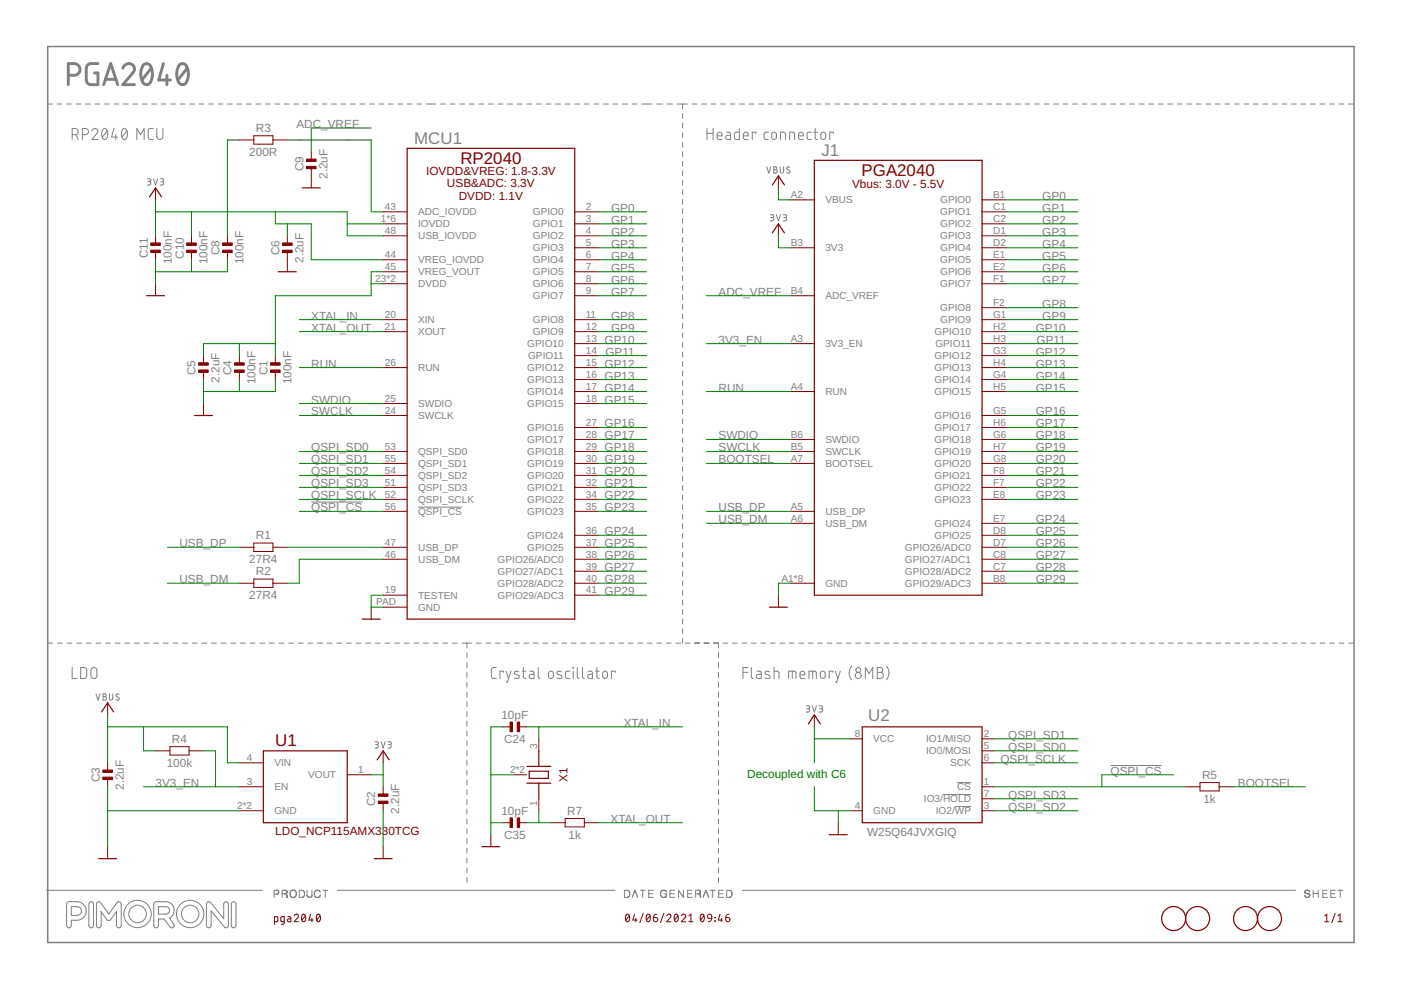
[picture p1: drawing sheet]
<svg xmlns="http://www.w3.org/2000/svg" width="297mm" height="210mm" viewBox="0 0 297 210" stroke-linecap="round" stroke-linejoin="round" font-family="sans-serif">
<g fill="none" stroke="#808080" stroke-width=".21">
<path d="M10.1 22.1h1M12.1 22.1h1M14.1 22.1h1M15.3 28.6h.6a.66 .66 0 0 0 .7-.7 .66 .66 0 0 0-.7-.7h-.6v2.4M16.1 28.6l.5 1M16.1 22.1h1M17.5 28.6a1.16 1.16 0 0 0 1.1-.3v-.8a1.16 1.16 0 0 0-1.1-.3v2.4M18.1 22.1h1.1M19.5 27.8a.64 .64 0 0 1 .9-.5 .64 .64 0 0 1 .2 1l-1.1 1.3h1.3M20.2 22.1h1M21.8 27.4a.55 .55 0 0 1 .6-.1 .55 .55 0 0 1 .4 .5 1.36 1.36 0 0 1-.6 1.8 1.43 1.43 0 0 1-.4-2.2zM22.2 22.1h1"/>
<path d="M22.7 27.8l-1 1.3M24.2 22.1h1M24.2 27.2l-.6 1.9h1.3M24.6 28.6v1M26 27.4a.55 .55 0 0 1 .6-.1 .55 .55 0 0 1 .3 .5 1.36 1.36 0 0 1-.5 1.8 1.47 1.47 0 0 1-.4-2.2zM26.2 22.1h1M26.9 27.8l-1 1.3M28.2 22.1h1M29 29.6v-2.4l.8 1.4 .8-1.4v2.4M30.2 22.1h1M31.2 37.9h.6l.2 .2-.2 .4h-.4M31.6 38.5a.37 .37 0 0 1 .4 .4 .37 .37 0 0 1-.4 .3h-.4"/>
<path d="M32.2 22.1h1M32.5 27.2h-.5a.51 .51 0 0 0-.6 .6l.1 1.4 .3 .3 .7 .1M32.5 37.9l.5 1.3 .4-1.3M33.3 27.2v1.7a.65 .65 0 0 0 .6 .7 .65 .65 0 0 0 .6-.7v-1.7M34 37.9h.5l.2 .2-.1 .3-.5 .1M34.2 22.1h1M34.4 38.5a.37 .37 0 0 1 .3 .4 .37 .37 0 0 1-.3 .3h-.4M36.2 22.1h1M38.2 22.1h1M40.2 22.1h1M42.2 22.1h1M44.2 22.1h1"/>
<path d="M46.2 22.1h1M48.2 22.1h1.1M50.2 22.1h1.1M52.3 22.1h1M54.3 22.1h1M56.3 22.1h1M58.3 22.1h1M60.3 22.1h1M62.3 22.1h1M64.3 22.1h1M66.3 22.1h1M68.3 22.1h1"/>
<path d="M70.3 22.1h1M72.3 22.1h1M74.3 22.1h1M76.3 22.1h1M78.3 22.1h1.1M80.3 22.1h1M82.4 22.1h1M84.4 22.1h1M86.4 22.1h1M88.4 22.1h1M90.4 22.1h2M93.4 22.1h1"/>
<path d="M95.4 22.1h1.1M97.5 22.1h1M99.5 22.1h1M101.5 22.1h1.1M103.6 22.1h1M105.6 22.1h1M107.6 22.1h1.1M109.7 22.1h1M111.7 22.1h1M113.7 22.1h1.1M115.8 22.1h1M117.8 22.1h1"/>
<path d="M119.8 22.1h1.1M121.9 22.1h1M123.9 22.1h1M125.9 22.1h1M128 22.1h1M130 22.1h1M132 22.1h1M134 22.1h1.1M136.1 22.1h2.2M139.3 22.1h1.1M141.4 22.1h1.2M143.6 22.1h2.1"/>
<path d="M144.7 22.1v1M144.7 24.1v1M144.7 26.1v1M144.7 28.1v1M144.7 30.2v1M144.7 32.2v1M144.7 34.2v1M144.7 36.2v1.1M144.7 38.2v1.1M146.7 22.1h1M148.8 22.1h1M149.9 27.2v2.4"/>
<path d="M149.9 28.3h1.3M150.8 22.1h1M151.2 27.2v2.4M152 28.8h1.1a.55 .55 0 0 0-.4-.8 .55 .55 0 0 0-.7 .6l.2 .9 .9 .1M152.8 22.1h1M154 28h.6l.3 .4v1.2h-.6a.46 .46 0 0 1-.4-.5 .46 .46 0 0 1 .4-.4h.6M154.8 22.1h1M156.8 27.2v2.4l-.8-.1-.3-.3 .1-.9 .2-.3h.8M156.8 22.1h1M157.6 28.8h1a.55 .55 0 0 0-.3-.8 .55 .55 0 0 0-.7 .6l.1 .9 .9 .1M158.8 22.1h1.1M160.3 28.3v-.3h-.8v1.6"/>
<path d="M160.9 22.1h1M162.6 35.4l.4 1.3 .4-1.3M162.9 22.1h1M162.9 28h-.7l-.2 .4 .1 1.1 .8 .1M163.7 28.2l.5-.2a.88 .88 0 0 1 0 1.6l-.3-.1-.3-.3zM164.1 35.4l.6 .1v.4l-.3 .1a.37 .37 0 0 1 .4 .3 .37 .37 0 0 1-.4 .4h-.3zM164.1 36h.3M164.9 22.1h1M165.4 35.4v.9a.36 .36 0 0 0 .4 .4 .36 .36 0 0 0 .3-.4v-.9M165.5 29.6v-1.6h.8l.2 .3v1.3M166.9 22.1h1M167.4 29.6v-1.6h.8l.2 .3 .1 1.3"/>
<path d="M167.4 35.5l-.4-.1-.2 .3 .6 .5a.36 .36 0 0 1-.1 .5 .36 .36 0 0 1-.5-.2M168.9 22.1h1M169.3 28.8h1a.55 .55 0 0 0-.3-.8 .55 .55 0 0 0-.7 .6l.1 .9 .9 .1M170.9 22.1h1.1M172 28h-.6l-.3 .4 .1 1.1 .8 .1M172.6 28h.7M172.8 27.2v2.1l.5 .3M173 22.1h1M174.2 28.2l.4-.2a.88 .88 0 0 1 0 1.6l-.3-.1-.2-.3zM175 22.1h1M176.7 28.3v-.3h-.8v1.6M177 22.1h1"/>
<path d="M179 22.1h1M181 22.1h1.1M183 22.1h1.1M185.1 22.1h1M187.1 22.1h1M189.1 22.1h1M191.1 22.1h1M193.1 22.1h1M195.2 22.1h1M197.2 22.1h1M199.2 22.1h1M201.2 22.1h1"/>
<path d="M203.2 22.1h1M205.2 22.1h1M207.2 22.1h1.1M209.3 22.1h1M211.3 22.1h1M213.3 22.1h1M215.3 22.1h1M217.3 22.1h1.1M219.4 22.1h1M221.4 22.1h1M223.4 22.1h1M225.4 22.1h1"/>
<path d="M227.4 22.1h1.1M229.4 22.1h1.1M231.5 22.1h1M233.5 22.1h1M235.5 22.1h1M237.5 22.1h1M239.5 22.1h1M241.6 22.1h1M243.6 22.1h1M245.6 22.1h1M247.6 22.1h1M249.6 22.1h1"/>
<path d="M251.6 22.1h1M253.6 22.1h1.1M255.7 22.1h1M257.7 22.1h1M259.7 22.1h1M261.7 22.1h1M263.7 22.1h1.1M265.7 22.1h1.1M267.8 22.1h1M269.8 22.1h1M271.8 22.1h1M273.8 22.1h1"/>
<path d="M275.8 22.1h1.1M277.9 22.1h1M279.9 22.1h1M281.9 22.1h1M283.9 22.1h1M285.9 22.1h1M144.7 40.3v1M144.7 42.3v1M144.7 44.3v1M144.7 46.3v1M144.7 48.4v1M144.7 50.4v1"/>
<path d="M144.7 52.4v1M144.7 54.4v1.1M144.7 56.5v1M144.7 58.5v1M163.3 45.5l.6 .1 .1 .2v.2l-.6 .1M163.7 46.1a.36 .36 0 0 1 .3 .4 .36 .36 0 0 1-.3 .3h-.4M164.6 45.5l.4 1.3 .5-1.3M166 45.5l.6 .1 .2 .2-.1 .2-.5 .1M166.4 46.1a.36 .36 0 0 1 .4 .4 .36 .36 0 0 1-.4 .3h-.4M144.7 60.5v1M144.7 62.5v1M144.7 64.5v1.1"/>
<path d="M144.7 66.6v1M144.7 68.6v1M144.7 70.6v1M144.7 72.6v1M144.7 74.7v1M144.7 76.7v1M144.7 78.7v1M144.7 80.7v1M144.7 82.7v1.1M144.7 84.8v1M144.7 86.8v1M144.7 88.8v1"/>
<path d="M144.7 90.8v1M144.7 92.9v1M144.7 94.9v1M144.7 96.9v1M144.7 98.9v1M66 106.4h10.8M88.6 107.5h9.3M144.7 100.9v1.1M144.7 103v1M144.7 105v1M144.7 107v1M144.7 109v1"/>
<path d="M144.7 111.1v1M144.7 113.1v1M144.7 115.1v1M144.7 117.1v1.1M144.7 119.1v1.1M10.1 136.4h1.1M12.2 136.4h1M14.2 136.4h1M16.3 136.4h1M18.3 136.4h1M20.3 136.4h1.1M22.4 136.4h1"/>
<path d="M24.4 136.4h1.1M26.5 136.4h1M28.5 136.4h1M30.5 136.4h1.1M32.6 136.4h1M34.6 136.4h1.1M36.7 136.4h1M38.7 136.4h1.1M40.8 136.4h1M42.8 136.4h1.1M44.9 136.4h1M46.9 136.4h1"/>
<path d="M48.9 136.4h1.1M51 136.4h1M53 136.4h1.1M55.1 136.4h1M57.1 136.4h1M59.1 136.4h1.1M61.2 136.4h1M63.2 136.4h1.1M65.3 136.4h1M67.3 136.4h1.1M69.4 136.4h1M71.4 136.4h1.1"/>
<path d="M73.4 136.4h1.1M75.5 136.4h1M77.5 136.4h1.1M79.6 136.4h1M81.6 136.4h1.1M83.7 136.4h1M85.7 136.4h1M87.8 136.4h1M89.8 136.4h1M91.8 136.4h1.1M93.9 136.4h1M95.9 136.4h1.1"/>
<path d="M98 136.4h2M99 136.4v1M99 138.4v1.1M101 136.4h1M103 136.4h1M105.1 136.4h.9M107.1 136.4h1M109.1 136.4h1M111.1 136.4h1M113.1 136.4h1M115.1 136.4h1M117.1 136.4h1"/>
<path d="M119.1 136.4h1M121.1 136.4h1.1M123.1 136.4h1.1M125.2 136.4h1M127.2 136.4h1M129.2 136.4h1M131.2 136.4h1M133.2 136.4h1M135.2 136.4h1M137.2 136.4h1.1M139.3 136.4h1M141.3 136.4h1"/>
<path d="M143.3 136.4h1M144.7 121.2v1M144.7 123.2v1M144.7 125.2v1M144.7 127.2v1M144.7 129.3v1M144.7 131.3v1M144.7 133.3v1M144.7 135.3v1.1M145.3 136.4h1M147.3 136.4h1M149.3 136.4h1"/>
<path d="M151.3 136.4h1v1M152.3 138.4v1.1M153.3 136.4h1M155.3 136.4h1M157.3 136.4h1M159.3 136.4h1M161.3 136.4h1M163.3 136.4h1M165.4 136.4h.9M167.4 136.4h1M169.4 136.4h1M171.4 136.4h1"/>
<path d="M173.4 136.4h1M175.4 136.4h1M177.4 136.4h1M179.4 136.4h1M181.4 136.4h1M183.4 136.4h1M185.4 136.4h1.1M187.5 136.4h1M189.5 136.4h1M191.5 136.4h1M193.5 136.4h1M195.5 136.4h1"/>
<path d="M197.5 136.4h1M199.5 136.4h1M201.5 136.4h1M203.5 136.4h1M205.5 136.4h1M207.6 136.4h1M209.5 136.4h1.1M211.6 136.4h1M213.6 136.4h1M215.6 136.4h1M217.6 136.4h1M219.6 136.4h1"/>
<path d="M221.6 136.4h1M223.6 136.4h1M225.6 136.4h1.1M227.6 136.4h1.1M229.7 136.4h1M231.7 136.4h1M233.7 136.4h1M235.7 136.4h1M237.7 136.4h1M239.7 136.4h1M241.7 136.4h1M243.7 136.4h1"/>
<path d="M245.7 136.4h1M247.8 136.4h1M249.7 136.4h1.1M251.8 136.4h1M253.8 136.4h1M255.8 136.4h1M257.8 136.4h1M259.8 136.4h1M261.8 136.4h1M263.8 136.4h1M265.8 136.4h1M267.8 136.4h1.1"/>
<path d="M269.9 136.4h1M271.9 136.4h1M273.9 136.4h1M275.9 136.4h1M277.9 136.4h1M279.9 136.4h1M281.9 136.4h1M283.9 136.4h1M285.9 136.4h1M15.3 141.5v2.4h1M17.1 141.5a1.16 1.16 0 0 1 1.2 .3v1.8a1.16 1.16 0 0 1-1.2 .3zM19.4 141.8a.64 .64 0 0 1 .7-.2 .64 .64 0 0 1 .5 .6v1a.65 .65 0 0 1-.7 .7 .65 .65 0 0 1-.6-.7z"/>
<path d="M20.3 147.1l.5 1.3 .4-1.3M21.8 147.1l.7 .1v.4l-.3 .1a.37 .37 0 0 1 .4 .4 .37 .37 0 0 1-.4 .3h-.4zM21.8 147.7h.4M23.2 147.1v1a.36 .36 0 0 0 .4 .3 .36 .36 0 0 0 .3-.3v-1M25.2 147.2l-.4-.1-.2 .3 .7 .6v.3l-.3 .1-.4-.1M79.5 157.3h.4l.3 .2-.1 .3-.5 .1M79.9 157.9a.37 .37 0 0 1 .3 .3 .37 .37 0 0 1-.3 .4h-.4M80.8 157.3l.4 1.3 .5-1.3M82.2 157.3h.5l.3 .2-.2 .3-.4 .1M82.6 157.9a.37 .37 0 0 1 .4 .3 .37 .37 0 0 1-.4 .4h-.4M99 140.5v1.1M99 142.6v1"/>
<path d="M99 144.6v1.1M99 146.7v1.1M99 148.8v1M99 150.9v1M99 152.9v1.1M99 155v1.1M99 157.1v1M99 159.1v1.1M105.2 141.5h-.5a.51 .51 0 0 0-.5 .5v1.5l.3 .3 .7 .1M106.8 142.6v-.3h-.8v1.6M107.3 142.3l.5 1.6M108.4 142.3l-.8 2.3h-.3"/>
<path d="M110 142.4l-.8-.1-.1 .4 .9 .6v.4l-.2 .2-.7-.2M110.7 142.3h.8M111 141.5v2l.1 .2 .4 .2M112.3 142.3h.7l.2 .4v1.2h-.6a.46 .46 0 0 1-.4-.5 .46 .46 0 0 1 .4-.4h.6M114.1 141.5v2.1l.4 .3M116.4 142.5l.5-.2a.88 .88 0 0 1 0 1.5h-.4l-.2-.3zM119 142.4l-.7-.1-.2 .4 1 .6v.4l-.3 .2-.7-.2M120.8 142.3h-.7l-.2 .4 .1 1 .8 .2M121.5 141.5l.1 .1zM121.5 142.3v1.6M122.4 141.5v2l.4 .4M123.5 141.5v2.1l.4 .3"/>
<path d="M124.7 142.3h.7l.2 .2v1.4h-.6a.46 .46 0 0 1-.4-.5 .46 .46 0 0 1 .4-.4h.6M126.3 142.3h.8M126.6 141.5v2.1l.5 .3M127.9 142.5l.5-.2a.88 .88 0 0 1 0 1.5h-.4l-.2-.3zM130.4 142.6v-.3h-.8v1.6M152.3 140.5v1.1M152.3 142.6v1M152.3 144.6v1.1M152.3 146.7v1.1M152.3 148.8v1M152.3 150.9v1M152.3 152.9v1.1"/>
<path d="M152.3 155v1.1M152.3 157.1v1M152.3 159.1v1.1M157.5 142.6h1.1M158.6 141.5h-1.1v2.4M159.3 141.5v2.1l.4 .3M160.5 142.3h.7l.2 .2v1.4h-.6a.46 .46 0 0 1-.4-.5 .46 .46 0 0 1 .4-.4h.6M163.2 142.4l-.6-.1-.4 .3 .1 .3 .9 .4v.4a.82 .82 0 0 1-1 0M164.1 142.3h.8l.2 .2 .1 1.4M164.1 141.5v2.4M167.2 143.9v-1.6l1.4 .1 .2 1.5M168 142.3v1.6"/>
<path d="M169.6 143.1h1a.55 .55 0 0 0-.3-.8 .55 .55 0 0 0-.7 .5l.1 .9 .9 .2M170.9 149.6h.5l.2 .3-.1 .3h-.4M171.3 150.2a.37 .37 0 0 1 .4 .4 .37 .37 0 0 1-.4 .4h-.4M171.5 143.9v-1.6l1.5 .1 .1 1.5M172.2 149.6l.5 1.4 .4-1.4M172.3 142.3v1.6M173.7 149.6h.4l.3 .3-.2 .3h-.4M174 150.2a.37 .37 0 0 1 .4 .4 .37 .37 0 0 1-.4 .4h-.3M174.1 142.5l.4-.2a.88 .88 0 0 1 0 1.5h-.3l-.2-.3zM176.6 142.6v-.3h-.8v1.6M177.1 142.3l.6 1.6M178.2 142.3l-.8 2.3h-.3"/>
<path d="M180.6 141.3a2.26 2.26 0 0 0 0 2.8M183.5 143.9v-2.4l.8 1.3 .7-1.3v2.4M186 141.5h.6a.52 .52 0 0 1 .6 .5 .52 .52 0 0 1-.6 .6 .66 .66 0 0 1 .7 .6 .66 .66 0 0 1-.7 .7h-.6zM186 142.6h.6M188 141.3a2.19 2.19 0 0 1 0 2.8M99 161.2v1.1M99 163.3v1.1M99 165.4v1M99 167.4v1.1M99 169.5v1.1M99 171.6v1M99 173.6v1.1"/>
<path d="M99 175.7v1.1M99 177.8v1.1M99 179.9v1M152.3 161.2v1.1M152.3 163.3v1.1M152.3 165.4v1M152.3 167.4v1.1M152.3 169.5v1.1M152.3 171.6v1M152.3 173.6v1.1M152.3 175.7v1.1M152.3 177.8v1.1"/>
<path d="M152.3 179.9v1M199.9 168.5h6M202.4 171h3.5M202.9 165.9h3M235.5 162.3h10.8M9.8 188.8h45.9M14.2 191.4l.4-.2a3.9 3.9 0 0 1 2.8 .3 1.96 1.96 0 0 1 .8 2.2 1.96 1.96 0 0 1-1.9 1.4h-1.2v1.1a.5 .5 0 0 1-.5 .5 .5 .5 0 0 1-.5-.5zM15.1 192.2h1.3a.92 .92 0 0 1 .9 1 .92 .92 0 0 1-.9 .9h-1.3zM18.9 191.4a.5 .5 0 0 1 .6-.2 .5 .5 0 0 1 .3 .5v4.5a.5 .5 0 0 1-.5 .5 .5 .5 0 0 1-.5-.5zM20.6 191.4l.4-.2 .3 .1 1.8 2.5 1.7-2.4a.49 .49 0 0 1 .6-.2 .49 .49 0 0 1 .3 .5v4.5a.5 .5 0 0 1-.5 .5 .5 .5 0 0 1-.5-.5v-2.9l-1.3 1.7-.3 .2-.4-.1-1.3-1.8v2.9a.5 .5 0 0 1-.5 .5 .5 .5 0 0 1-.5-.5zM32.7 191.4l.4-.2h2.1a1.85 1.85 0 0 1 1.7 1.4 1.85 1.85 0 0 1-1 2.1l.9 1.2a.5 .5 0 0 1 0 .7 .5 .5 0 0 1-.7 0l-1.3-1.7h-1.2v1.3a.5 .5 0 0 1-.5 .5 .5 .5 0 0 1-.5-.5zM33.6 192.2h1.6a.79 .79 0 0 1 .7 .8 .79 .79 0 0 1-.7 .8h-1.6z"/>
<path d="M44 191.3l.3-.1 .3 .1 2.8 3.5v-3.1a.5 .5 0 0 1 .6-.5 .5 .5 0 0 1 .4 .5v4.5l-.1 .4-.3 .1-.4-.1-2.8-3.5v3.1a.5 .5 0 0 1-.5 .5 .5 .5 0 0 1-.5-.5v-4.5zM49.1 191.4a.5 .5 0 0 1 .6-.2 .5 .5 0 0 1 .3 .5v4.5a.5 .5 0 0 1-.5 .5 .5 .5 0 0 1-.5-.5zM58.9 188.8l.2 .2M58.9 188.8h-.8v1.5M59 189.5l-.9 .1M59 189.4h.1M59 189.4v.1M59 188.9l.1 .1M59.1 189.3l-.1 .1M59.1 189v.1M59.1 189v.3M60.5 189.5h-.1"/>
<path d="M60.6 189.5h.1M60.6 188.8h.1M60.6 189.5l.2 .2M60.7 188.8h-.9v1.5M60.7 188.8l.1 .1M60.7 188.8h.1M60.7 189.6l.2 .6M60.8 188.9v.4l-.1 .1M60.8 189.8h.1M60.8 189.3l-.2 .2h-.8M60.8 188.9v.1M60.8 190.2h.1"/>
<path d="M60.9 190.2v.1M61.7 188.9a.67 .67 0 0 1 .7-.1 .67 .67 0 0 1 .4 .6 .72 .72 0 0 1-.9 .8 .72 .72 0 0 1-.2-1.2zM61.9 190.2h.1M63.5 188.8h.6l.4 .2 .1 .7-.4 .5-.7 .1zM65.1 189.8v.1M65.1 188.8l.1 1.3M65.2 190.1h.1M66.1 188.8v1.3l-.4 .2-.5-.2M66.1 189.9h.1M67.5 188.8a.67 .67 0 0 0-.8 .2 .67 .67 0 0 0 0 .7 .64 .64 0 0 0 .6 .6 .64 .64 0 0 0 .6-.5M67.5 188.8h.1M67.5 188.8l.4 .3"/>
<path d="M67.7 188.9h.1M67.8 190.1h.1M67.9 189.9h.1M68.4 188.8h1.1M69 188.8v1.5M71.5 188.8h58.9M99 181.9v1.1M99 184v1.1M99 186.1v1M132.4 188.8h.6l.4 .2a1.01 1.01 0 0 1-.2 1.2l-.8 .1zM133.5 189.4h.1M134 190.3l.6-1.5 .6 1.5"/>
<path d="M135.7 188.8h1.1M136.3 188.8v1.5M137.5 189.5h.9M138.5 188.8h-1v1.5h1M140.3 188.8a.74 .74 0 0 0-.2 1.1 .74 .74 0 0 0 1.1 .1l.1-.3M140.4 188.8h-.1M140.8 189.5h.5v.8M140.8 188.7l.1 .1M141 188.8h-.6M141 188.8h.1M141 188.8l.2 .1M141 190.2h.1"/>
<path d="M141.2 188.9h.1M141.2 188.9l.1 .2M142 189.5h.9M143 188.8h-1v1.5h1M144.9 188.8v1.5l-1.1-1.5v1.5M145.8 189.5h.9M146.7 188.8h-.9v1.5h.9M148.1 189.5h.1M148.2 189.5h.1M148.3 189.5h-.8M148.3 188.8l.2 .2v.3M148.3 189.5l.2 .7"/>
<path d="M148.4 189.7h.1M148.4 188.9h.1M148.4 189.3l-.1 .2M148.5 189.9h.1M148.5 189.3l-.3 .2M148.5 189l-.3-.2h-.7v1.5M148.5 190.2h.1M149.1 190.3l.6-1.5 .6 1.5M150.6 188.8h1M151.1 188.8v1.5M152.3 181.9v1.1M152.3 184v1.1"/>
<path d="M152.3 186.1v1M152.4 189.5h.8M153.3 188.8h-.9v1.5h.9M154.1 188.8h.6l.4 .3 .1 .7-.4 .4-.7 .1zM157.4 188.8h117.3M276.6 189.8l.2 .4M276.7 189.3l1 .4M276.7 189.3h.1M276.8 189.4h.1M276.9 188.8h-.1M276.9 188.8h.1M276.9 189.4h.1"/>
<path d="M277 188.8h.1M277 188.8l-.3 .2v.3M277 188.8a.46 .46 0 0 1 .6 .3M277 189.4l.1 .1M277.2 189.5h.1M277.4 189.5l.1 .1M277.5 189.6h.1M277.6 189.7l.1 .3M277.6 190l-.3 .3-.5-.2M277.7 190h-.1M278.4 188.8v1.5M278.4 189.4h1.1"/>
<path d="M279.5 188.8v1.5M280.5 189.5h.8M281.4 188.8h-.9v1.5h.9M282.2 189.5h.8M283.1 188.8h-.9v1.5h.9M283.6 188.8h1.1M284.2 188.8v1.5"/>
<circle cx="182" cy="143.2" r=".65"/>
<circle cx="182" cy="142" r=".52"/>
<circle cx="29.2" cy="193.8" r="2.9"/>
<circle cx="29.2" cy="193.8" r="1.86"/>
<circle cx="40.3" cy="193.8" r="2.9"/>
<circle cx="40.3" cy="193.8" r="1.86"/>
</g>
<path d="M10.1 9.9h277v189.9h-277z" fill="none" stroke="#808080" stroke-width=".32"/>
<g fill="none" stroke="#800000" stroke-width=".21">
<path d="M33 39.8v2.6M50.8 29.7h3M53.8 28.8h4.1v1.8h-4.1zM57.9 29.7h3M66 32.2v1.7M66 35.6v4.2M165 37.3v2.5M33 50v1.6M33 53.4v1.7M40.6 50v1.6M40.6 53.4v1.7M48.2 50v1.6"/>
<path d="M48.2 53.4v1.7M60.9 50v1.6M60.9 53.4v4.2M81.2 47.5h5.1M81.2 55.1h5.1M81.2 57.6h5.1M81.2 44.9h5.1M81.2 50h5.1M121.9 47.5h5M121.9 55.1h5M121.9 57.6h5M121.9 44.9h5"/>
<path d="M121.9 50h5M121.9 52.5h5M165 47.5v2.5M167.6 52.5h5.1M167.6 42.4h5.1M208.2 47.5h5.1M208.2 55.1h5.1M208.2 57.6h5.1M208.2 44.9h5.1M208.2 50h5.1M208.2 52.5h5.1M208.2 42.4h5.1"/>
<path d="M33 60.2v2.5M43.1 75.4v1.6M43.1 78.8v1.7M50.8 75.4v1.6M50.8 78.8v1.7M58.4 75.4v1.6M58.4 78.8v1.7M81.2 60.2h5.1M81.2 77.9h5.1M81.2 67.8h5.1M81.2 70.3h5.1M121.9 60.2h5"/>
<path d="M121.9 77.9h5M121.9 67.8h5M121.9 70.3h5M121.9 62.7h5M121.9 72.9h5M121.9 75.4h5M167.6 62.7h5.1M167.6 72.9h5.1M208.2 60.2h5.1M208.2 77.9h5.1M208.2 67.8h5.1M208.2 70.3h5.1"/>
<path d="M208.2 72.9h5.1M208.2 75.4h5.1M208.2 65.2h5.1M43.1 85.6v2.5M81.2 95.7h5.1M81.2 98.3h5.1M81.2 88.1h5.1M81.2 85.6h5.1M121.9 95.7h5M121.9 98.3h5M121.9 85.6h5M121.9 80.5h5"/>
<path d="M121.9 83h5M121.9 90.6h5M121.9 93.2h5M167.6 95.7h5.1M167.6 98.3h5.1M167.6 83h5.1M167.6 93.2h5.1M208.2 95.7h5.1M208.2 98.3h5.1M208.2 88.1h5.1M208.2 80.5h5.1M208.2 83h5.1"/>
<path d="M208.2 90.6h5.1M208.2 93.2h5.1M50.8 116h3M53.8 115.1h4.1v1.8h-4.1zM57.9 116h3M81.2 100.8h5.1M81.2 103.3h5.1M81.2 105.9h5.1M81.2 108.4h5.1M81.2 116h5.1M81.2 118.6h5.1M121.9 100.8h5"/>
<path d="M121.9 103.3h5M121.9 105.9h5M121.9 108.4h5M121.9 116h5M121.9 118.6h5M121.9 113.5h5M167.6 108.4h5.1M167.6 111h5.1M208.2 100.8h5.1M208.2 103.3h5.1M208.2 105.9h5.1M208.2 116h5.1"/>
<path d="M208.2 118.6h5.1M208.2 113.5h5.1M208.2 111h5.1M50.8 123.7h3M53.8 122.8h4.1v1.7h-4.1zM57.9 123.7h3M78.7 128.7v2.6M81.2 128.7h5.1M81.2 126.2h5.1M121.9 126.2h5M121.9 121.1h5M121.9 123.7h5"/>
<path d="M165 126.2v2.5M167.6 123.7h5.1M208.2 121.1h5.1M208.2 123.7h5.1M22.8 149v2.6M33 159.2h3M36 158.3h4.1v1.8h-4.1zM40.1 159.2h3M81.2 159.2v2.5M106.6 154.1h1.7M110 154.1h1.7M114.2 156.7v2.5"/>
<path d="M172.7 151.6v2.5M180.3 156.7h2.5M208.2 156.7h2.6M208.2 159.2h2.6M22.8 161.7v1.7M22.8 165.2v1.6M22.8 179.5v2.6M50.8 171.9h5M50.8 161.7h5M50.8 166.8h5M73.6 164.3h5.1M81.2 166.8v1.7"/>
<path d="M81.2 170.2v1.7M81.2 179.5v2.6M104.1 177v2.5M106.6 174.4h1.7M109.2 164.3h2.5M110 174.4h1.7M114.2 169.4v2.5M116.8 174.4h3M119.8 173.5h4.1v1.8h-4.1zM123.9 174.4h3M177.7 174.4v2.6M180.3 171.9h2.5"/>
<path d="M208.2 171.9h2.6M208.2 161.7h2.6M208.2 169.4h2.6M208.2 166.8h2.6M251.4 166.8h3M254.4 165.9h4.1v1.8h-4.1zM258.5 166.8h3M58.2 195.4h.6l.1-.8-.1-.2h-.6v1.6M60.3 195.4h-.7l-.1-.8 .2-.2h.6v1.3l-.2 .2-.5 .1M61 194.4h.5l.2 .2v.8h-.6l-.2-.2 .1-.3 .7-.1M62.4 194.2a.44 .44 0 0 1 .6-.4 .44 .44 0 0 1 .1 .7l-.7 .9h.9M64.1 193.9l.3-.1a.95 .95 0 0 1 0 1.6 1 1 0 0 1-.3-1.5z"/>
<path d="M64.7 194.2l-.7 .9M65.8 193.8l-.3 1.3h.9M66.1 194.7v.7M67.3 193.9l.2-.1a.93 .93 0 0 1 0 1.6 1.02 1.02 0 0 1-.2-1.5zM67.9 194.2l-.8 .9M132.8 193.9l.3-.1a.95 .95 0 0 1 0 1.6 .98 .98 0 0 1-.3-1.5zM133.4 194.2l-.7 .9M134.5 193.8l-.3 1.3h.9M134.8 194.7v.7M136.4 193.6l-.7 2M137.2 193.9l.2-.1a.95 .95 0 0 1 0 1.6 1 1 0 0 1-.2-1.5zM137.8 194.2l-.7 .9"/>
<path d="M138.5 194.5h.6a.45 .45 0 0 1 .3 .5 .45 .45 0 0 1-.4 .4 .45 .45 0 0 1-.5-.4zM139.3 193.8l-.5 .2-.3 .5M140.8 193.6l-.8 2M141.4 194.2a.45 .45 0 0 1 .6-.4 .45 .45 0 0 1 .1 .7l-.7 .9h.9M143.1 193.9l.3-.1a.93 .93 0 0 1 0 1.6 1.02 1.02 0 0 1-.3-1.5zM143.7 194.2l-.7 .9M144.5 194.2a.44 .44 0 0 1 .6-.4 .44 .44 0 0 1 .1 .7l-.7 .9h.9M146 195.4h.9M146 194.2l.5-.4v1.6M148.7 193.9l.2-.1a.93 .93 0 0 1 0 1.6 1.02 1.02 0 0 1-.2-1.5zM149.2 194.2l-.7 .9M150.1 194l.4-.2 .3 .2 .1 .7-.8-.1-.1-.3z"/>
<path d="M150.9 194.7l-.3 .6-.4 .1M151.6 194.5v.1zM151.6 195.2v.1zM152.7 193.8l-.4 1.3h.9M152.9 194.7v.7M153.9 194.5h.5a.45 .45 0 0 1 .4 .5 .45 .45 0 0 1-.5 .4 .45 .45 0 0 1-.4-.4zM154.6 193.8l-.4 .2-.3 .5M280.9 195.4h.9M280.9 194.2l.4-.4v1.6M283.1 193.6l-.7 2M283.7 195.4h.9M283.7 194.2l.4-.4v1.6"/>
</g>
<g fill="none" stroke="#800000" stroke-width=".25">
<path d="M64.1 39.8h3.8M86.3 31.5h35.6v99.8h-35.6zM163.8 39.2l1.2-1.9 1.3 1.9M172.7 34h35.5v92.2h-35.5zM31.7 41.7l1.3-1.9 1.2 1.9M59 57.6h3.8M163.8 49.4l1.2-1.9 1.3 1.9M31.1 62.7h3.8M41.2 88.1h3.8M76.8 131.3h3.8M163.1 128.7h3.8M21.5 150.9l1.3-1.9 1.3 1.9"/>
<path d="M55.8 159.2h17.8v15.2h-17.8zM114.2 159.2v3.3M171.4 153.5l1.3-1.9 1.2 1.9M182.8 154.1h25.4v20.3h-25.4zM80 161.1l1.2-1.9 1.3 1.9M102.2 179.5h3.8M111.7 162.5h5.1M111.7 166.1h5.1M112.2 163.5h4.1v1.5h-4.1zM114.2 166.1v3.3M175.8 177h3.8M20.9 182.1h3.8"/>
<path d="M79.3 182.1h3.8"/>
<circle cx="248.8" cy="194.8" r="2.54"/>
<circle cx="253.9" cy="194.8" r="2.54"/>
<circle cx="264.1" cy="194.8" r="2.54"/>
<circle cx="269.2" cy="194.8" r="2.54"/>
</g>
<g fill="#800000" stroke="#800000" stroke-width=".21">
<path d="M80.2 168.3h2.1v.5h-2.1z"/>
<path d="M80.2 169.9h2.1v.5h-2.1z"/>
<path d="M21.8 163.3h2v.5h-2z"/>
<path d="M21.8 164.8h2v.5h-2z"/>
<path d="M108.1 153.1h.5v2h-.5z"/>
<path d="M109.7 153.1h.5v2h-.5z"/>
<path d="M108.1 173.4h.5v2.1h-.5z"/>
<path d="M109.7 173.4h.5v2.1h-.5z"/>
<path d="M57.4 76.9h2v.5h-2z"/>
<path d="M57.4 78.4h2v.6h-2z"/>
<path d="M49.7 76.9h2.1v.5h-2.1z"/>
<path d="M49.7 78.4h2.1v.6h-2.1z"/>
<path d="M42.1 76.9h2.1v.5h-2.1z"/>
<path d="M42.1 78.4h2.1v.6h-2.1z"/>
<path d="M59.9 51.5h2v.5h-2z"/>
<path d="M59.9 53h2v.6h-2z"/>
<path d="M47.2 51.5h2v.5h-2z"/>
<path d="M47.2 53h2v.6h-2z"/>
<path d="M39.6 51.5h2v.5h-2z"/>
<path d="M39.6 53h2v.6h-2z"/>
<path d="M32 51.5h2v.5h-2z"/>
<path d="M32 53h2v.6h-2z"/>
<path d="M65 33.7h2v.5h-2z"/>
<path d="M65 35.3h2v.5h-2z"/>
</g>
<g fill="none" stroke="#008000" stroke-width=".21">
<path d="M50.8 29.7h-2.6v20.3M60.9 29.7h17.8v15.2h2.5M78.7 27.1h-12.7v5.1M165 39.8v2.6h2.6M33 42.4v7.6M33 55.1v5.1M33 44.9h40.6v5.1h7.6M40.6 44.9v5.1M40.6 55.1v2.5M48.2 55.1v2.5h-15.2M58.4 44.9v2.6h7.6v7.6h15.2M60.9 47.5v2.5"/>
<path d="M73.6 47.5h7.6M81.2 57.6h-2.5v5.1h-20.3v12.7M126.9 57.6h10.2M126.9 50h10.2M126.9 47.5h10.2M126.9 55.1h10.2M126.9 44.9h10.2M126.9 52.5h10.2M165 50v2.5h2.6M213.3 57.6h15.2M213.3 42.4h15.2M213.3 50h15.2"/>
<path d="M213.3 47.5h15.2M213.3 55.1h15.2M213.3 44.9h15.2M213.3 52.5h15.2M50.8 72.9v2.5M58.4 72.9h-15.3v2.5M63.5 67.8h17.7M63.5 70.3h17.7M63.5 77.9h17.7M78.7 60.2h2.5M126.9 67.8h10.2M126.9 70.3h10.2"/>
<path d="M126.9 62.7h10.2M126.9 72.9h10.2M126.9 60.2h10.2M126.9 75.4h10.2M126.9 77.9h10.2M149.8 62.7h17.8M149.8 72.9h17.8M213.3 67.8h15.2M213.3 70.3h15.2M213.3 72.9h15.2M213.3 60.2h15.2M213.3 65.2h15.2"/>
<path d="M213.3 75.4h15.2M213.3 77.9h15.2M43.1 80.5v5.1M50.8 80.5v2.5M58.4 80.5v2.5h-15.3M63.5 98.3h17.7M63.5 95.7h17.7M63.5 85.6h17.7M63.5 88.1h17.7M126.9 83h10.2M126.9 98.3h10.2M126.9 95.7h10.2"/>
<path d="M126.9 85.6h10.2M126.9 93.2h10.2M126.9 80.5h10.2M126.9 90.6h10.2M149.8 83h17.8M149.8 98.3h17.8M149.8 95.7h17.8M149.8 93.2h17.8M213.3 83h15.2M213.3 98.3h15.2M213.3 95.7h15.2M213.3 93.2h15.2"/>
<path d="M213.3 88.1h15.2M213.3 80.5h15.2M213.3 90.6h15.2M35.5 116h15.3M60.9 116h20.3M63.5 108.4h17.7M63.5 100.8h17.7M63.5 103.3h17.7M63.5 105.9h17.7M81.2 118.6h-17.7v5.1h-2.6M126.9 116h10.2M126.9 108.4h10.2"/>
<path d="M126.9 100.8h10.2M126.9 103.3h10.2M126.9 105.9h10.2M126.9 118.6h10.2M126.9 113.5h10.2M149.8 108.4h17.8M149.8 111h17.8M213.3 116h15.2M213.3 111h15.2M213.3 100.8h15.2M213.3 103.3h15.2M213.3 105.9h15.2"/>
<path d="M213.3 118.6h15.2M213.3 113.5h15.2M35.5 123.7h15.3M81.2 126.2h-2.5v2.5h2.5M126.9 126.2h10.2M126.9 123.7h10.2M126.9 121.1h10.2M167.6 123.7h-2.6v2.5M213.3 123.7h15.2M213.3 121.1h15.2M22.8 154.1h25.4v7.6h2.6M22.8 151.6v10.1"/>
<path d="M30.4 154.1v5.1h2.6M43.1 159.2h2.6v7.6M106.6 154.1h-2.5v22.9M111.7 154.1h33M114.2 154.1v2.6M172.7 154.1v7.6M172.7 156.7h7.6M210.8 159.2h17.7M210.8 156.7h17.7M22.8 171.9h28M22.8 166.8v12.7M30.4 166.8h20.4"/>
<path d="M78.7 164.3h2.5M81.2 161.7v5.1M81.2 171.9v7.6M104.1 174.4h2.5M104.1 164.3h5.1M111.7 174.4h5.1M114.2 171.9v2.5M126.9 174.4h17.8M172.7 166.8v5.1h7.6M177.7 171.9v2.5M210.8 171.9h17.7M210.8 161.7h17.7"/>
<path d="M210.8 169.4h17.7M210.8 166.8h40.6M248.8 164.3h-15.2v2.5M261.5 166.8h15.3"/>
</g>
<path d="M14.5 16a2.2 2.2 0 0 0 2.1-.4 1.23 1.23 0 0 0 .3-1.3 1.23 1.23 0 0 0-1.2-.8h-1.2v4.4M20.8 13.5h-1.8l-.6 .5-.1 3 .1 .5 .4 .3 2 .1v-2.4h-.8M22 17.9l1.5-4.4 1.5 4.4M22.4 16.8h2.2M26 14.5a1.22 1.22 0 0 1 1.7-1 1.22 1.22 0 0 1 .6 1.8l-2.3 2.6h2.5M30.5 13.7a1.01 1.01 0 0 1 1-.1 1.01 1.01 0 0 1 .6 .9 3.2 3.2 0 0 1-.6 3.3 1.03 1.03 0 0 1-1.4-.8 3.6 3.6 0 0 1 .4-3.3zM32.1 14.5l-2 2.5M34.6 13.5l-.9 3.5h2.4M35.4 16v1.9M38.1 13.7a1.01 1.01 0 0 1 1-.1 1.01 1.01 0 0 1 .6 .9 3.2 3.2 0 0 1-.6 3.3 1.03 1.03 0 0 1-1.4-.8 3.6 3.6 0 0 1 .4-3.3zM39.7 14.5l-2 2.5" fill="none" stroke="#808080" stroke-width=".61"/>
<g font-size="3.6" fill="#808080">
<text x="87.8" y="30.4">MCU1</text>
<text x="174.2" y="33">J1</text>
<text x="184.1" y="152.9">U2</text>
</g>
<g font-size="3.6" fill="#800000">
<text x="97.6" y="34.8">RP2040</text>
<text x="182.7" y="37.3">PGA2040</text>
<text x="58.4" y="158.2">U1</text>
</g>
<g font-size="2.5" fill="#808080">
<text x="54.2" y="28">R3</text>
<text x="62.8" y="27.1">AD</text>
<text x="66.3" y="27.1">C_VREF</text>
<text x="52.8" y="33.1">200R</text>
<text x="64.3" y="36.4" transform="rotate(-90 64.3 36.4)">C9</text>
<text x="69.4" y="38" transform="rotate(-90 69.4 38)">2.2uF</text>
<text x="129.6" y="44.9">GP0</text>
<text x="129.6" y="47.5">GP1</text>
<text x="221" y="47.5">GP2</text>
<text x="221" y="42.4">GP0</text>
<text x="221" y="44.9">GP1</text>
<text x="129.6" y="50">GP2</text>
<text x="129.6" y="52.5">GP3</text>
<text x="221" y="50">GP3</text>
<text x="221" y="52.5">GP4</text>
<text x="31.3" y="54.7" transform="rotate(-90 31.3 54.7)">C11</text>
<text x="36.4" y="56.1" transform="rotate(-90 36.4 56.1)">100nF</text>
<text x="38.9" y="54.8" transform="rotate(-90 38.9 54.8)">C10</text>
<text x="44" y="56.1" transform="rotate(-90 44 56.1)">100nF</text>
<text x="46.6" y="54.1" transform="rotate(-90 46.6 54.1)">C8</text>
<text x="51.6" y="56.1" transform="rotate(-90 51.6 56.1)">100nF</text>
<text x="59.3" y="54.1" transform="rotate(-90 59.3 54.1)">C6</text>
<text x="64.3" y="55.7" transform="rotate(-90 64.3 55.7)">2.2uF</text>
<text x="129.6" y="55.1">GP4</text>
<text x="129.6" y="57.6">GP5</text>
<text x="221" y="55.1">GP5</text>
<text x="221" y="57.6">GP6</text>
<text x="129.6" y="60.2">GP6</text>
<text x="129.6" y="62.7">GP7</text>
<text x="152.3" y="62.7">ADC_VREF</text>
<text x="221" y="60.2">GP7</text>
<text x="221" y="65.2">GP8</text>
<text x="66" y="67.8">XTAL_IN</text>
<text x="66" y="70.3">XTAL_OUT</text>
<text x="129.6" y="67.8">GP8</text>
<text x="129.6" y="70.3">GP9</text>
<text x="219.6" y="70.3">GP10</text>
<text x="221" y="67.8">GP9</text>
<text x="66" y="77.9">RUN</text>
<text x="128.2" y="72.9">GP10</text>
<text x="128.2" y="77.9">GP12</text>
<text x="128.4" y="75.4">GP11</text>
<text x="152.3" y="72.9">3V3_EN</text>
<text x="219.6" y="75.4">GP12</text>
<text x="219.6" y="77.9">GP13</text>
<text x="219.8" y="72.9">GP11</text>
<text x="41.5" y="79.5" transform="rotate(-90 41.5 79.5)">C5</text>
<text x="46.6" y="81.1" transform="rotate(-90 46.6 81.1)">2.2uF</text>
<text x="49.1" y="79.5" transform="rotate(-90 49.1 79.5)">C4</text>
<text x="54.2" y="81.5" transform="rotate(-90 54.2 81.5)">100nF</text>
<text x="56.7" y="79.5" transform="rotate(-90 56.7 79.5)">C1</text>
<text x="61.8" y="81.5" transform="rotate(-90 61.8 81.5)">100nF</text>
<text x="128.2" y="80.5">GP13</text>
<text x="128.2" y="83">GP14</text>
<text x="152.3" y="83">RUN</text>
<text x="219.6" y="80.5">GP14</text>
<text x="219.6" y="83">GP15</text>
<text x="66" y="85.6">SWDIO</text>
<text x="66" y="88.1">SWCLK</text>
<text x="128.2" y="85.6">GP15</text>
<text x="219.6" y="88.1">GP16</text>
<text x="66" y="95.7">QSPI_SD0</text>
<text x="128.2" y="90.6">GP16</text>
<text x="128.2" y="93.2">GP17</text>
<text x="128.2" y="95.7">GP18</text>
<text x="152.3" y="93.2">SWDIO</text>
<text x="152.3" y="95.7">SWCLK</text>
<text x="219.6" y="90.6">GP17</text>
<text x="219.6" y="93.2">GP18</text>
<text x="219.6" y="95.7">GP19</text>
<text x="66" y="98.3">QSPI_SD1</text>
<text x="66" y="100.8">QSPI_SD2</text>
<text x="128.2" y="98.3">GP19</text>
<text x="128.2" y="100.8">GP20</text>
<text x="152.3" y="98.3">BOOTSEL</text>
<text x="219.6" y="98.3">GP20</text>
<text x="219.6" y="100.8">GP21</text>
<text x="66" y="103.3">QSPI_SD3</text>
<text x="66" y="105.9">QSPI_SCLK</text>
<text x="128.2" y="103.3">GP21</text>
<text x="128.2" y="105.9">GP22</text>
<text x="219.6" y="103.3">GP22</text>
<text x="219.6" y="105.9">GP23</text>
<text x="66" y="108.4">QSPI_CS</text>
<text x="128.2" y="108.4">GP23</text>
<text x="128.2" y="113.5">GP24</text>
<text x="152.3" y="108.4">USB_DP</text>
<text x="152.3" y="110.9">USB_DM</text>
<text x="219.6" y="110.9">GP24</text>
<text x="219.6" y="113.5">GP25</text>
<text x="38.1" y="116">USB_DP</text>
<text x="52.8" y="119.5">27R4</text>
<text x="54.2" y="114.4">R1</text>
<text x="128.2" y="116">GP25</text>
<text x="128.2" y="118.6">GP26</text>
<text x="219.6" y="116">GP26</text>
<text x="219.6" y="118.6">GP27</text>
<text x="38.1" y="123.6">USB_DM</text>
<text x="54.2" y="122">R2</text>
<text x="128.2" y="121.1">GP27</text>
<text x="128.2" y="123.6">GP28</text>
<text x="219.6" y="121.1">GP28</text>
<text x="219.6" y="123.6">GP29</text>
<text x="52.8" y="127.1">27R4</text>
<text x="128.2" y="126.2">GP29</text>
<text x="106.3" y="152.5">10pF</text>
<text x="132.2" y="154.1">XTAL_IN</text>
<text x="36.5" y="157.6">R4</text>
<text x="106.9" y="157.6">C24</text>
<text x="212.1" y="161.7">QSPI_SCLK</text>
<text x="213.8" y="156.7">QSPI_SD1</text>
<text x="213.8" y="159.2">QSPI_SD0</text>
<text x="21.2" y="165.9" transform="rotate(-90 21.2 165.9)">C3</text>
<text x="26.2" y="167.5" transform="rotate(-90 26.2 167.5)">2.2uF</text>
<text x="33" y="166.8">3V3_EN</text>
<text x="35.3" y="162.6">100k</text>
<text x="235.5" y="164.3">QSPI_CS</text>
<text x="254.9" y="165.2">R5</text>
<text x="262.5" y="166.8">BOOTSEL</text>
<text x="79.6" y="170.9" transform="rotate(-90 79.6 170.9)">C2</text>
<text x="84.7" y="172.6" transform="rotate(-90 84.7 172.6)">2.2uF</text>
<text x="106.3" y="172.8">10pF</text>
<text x="120.3" y="172.8">R7</text>
<text x="213.8" y="171.9">QSPI_SD2</text>
<text x="213.8" y="169.4">QSPI_SD3</text>
<text x="255.2" y="170.2">1k</text>
<text x="106.9" y="177.9">C35</text>
<text x="120.6" y="177.9">1k</text>
<text x="129.5" y="174.4">XTAL_OUT</text>
<text x="183.8" y="177.2">W25Q64JVXGIQ</text>
</g>
<g font-size="2.5" fill="#800000">
<text x="90.3" y="37">IOVDD&amp;VREG: 1.8-3.3V</text>
<text x="94.8" y="39.7">USB&amp;ADC: 3.3V</text>
<text x="180.7" y="39.8">Vbus: 3.0V - 5.5V</text>
<text x="97.3" y="42.4">DVDD: 1.1V</text>
<text x="120.3" y="165.8" transform="rotate(-90 120.3 165.8)">X1</text>
<text x="58.4" y="177">LDO_NCP115AMX330TCG</text>
</g>
<text font-size="2.5" fill="#008000" x="158.4" y="165">Decoupled with C6</text>
<g font-size="2.1" fill="#808080">
<text x="80.8" y="47.1">1*6</text>
<text x="81.6" y="44.6">43</text>
<text x="88.6" y="45.7">ADC_IOVDD</text>
<text x="113" y="45.7">GPIO0</text>
<text x="124.2" y="44.6">2</text>
<text x="124.2" y="47.1">3</text>
<text x="167.7" y="42">A2</text>
<text x="175" y="43.1">VBUS</text>
<text x="199.3" y="43.1">GPIO0</text>
<text x="199.3" y="45.7">GPIO1</text>
<text x="210.5" y="42">B1</text>
<text x="210.5" y="44.6">C1</text>
<text x="210.5" y="47.1">C2</text>
<text x="81.6" y="49.6">48</text>
<text x="88.6" y="48.2">IOVDD</text>
<text x="88.6" y="50.8">USB_IOVDD</text>
<text x="113" y="48.2">GPIO1</text>
<text x="113" y="50.8">GPIO2</text>
<text x="113" y="53.3">GPIO3</text>
<text x="124.2" y="49.6">4</text>
<text x="124.2" y="52.2">5</text>
<text x="167.7" y="52.2">B3</text>
<text x="175" y="53.3">3V3</text>
<text x="199.3" y="48.2">GPIO2</text>
<text x="199.3" y="50.8">GPIO3</text>
<text x="199.3" y="53.3">GPIO4</text>
<text x="210.5" y="49.6">D1</text>
<text x="210.5" y="52.2">D2</text>
<text x="79.6" y="59.8">23*2</text>
<text x="81.6" y="54.7">44</text>
<text x="81.6" y="57.3">45</text>
<text x="88.6" y="55.8">VREG_IOVDD</text>
<text x="88.6" y="58.4">VREG_VOUT</text>
<text x="113" y="55.8">GPIO4</text>
<text x="113" y="58.4">GPIO5</text>
<text x="124.2" y="54.7">6</text>
<text x="124.2" y="57.3">7</text>
<text x="124.2" y="59.8">8</text>
<text x="199.3" y="55.8">GPIO5</text>
<text x="199.3" y="58.4">GPIO6</text>
<text x="210.5" y="54.7">E1</text>
<text x="210.5" y="57.3">E2</text>
<text x="210.5" y="59.8">F1</text>
<text x="88.6" y="60.9">DVDD</text>
<text x="113" y="60.9">GPIO6</text>
<text x="113" y="63.5">GPIO7</text>
<text x="124.2" y="62.3">9</text>
<text x="167.7" y="62.3">B4</text>
<text x="175" y="63.5">ADC_VREF</text>
<text x="199.3" y="60.9">GPIO7</text>
<text x="199.3" y="66">GPIO8</text>
<text x="210.5" y="64.9">F2</text>
<text x="81.6" y="67.4">20</text>
<text x="81.6" y="70">21</text>
<text x="88.6" y="68.5">XIN</text>
<text x="88.6" y="71.1">XOUT</text>
<text x="113" y="68.5">GPIO8</text>
<text x="113" y="71.1">GPIO9</text>
<text x="124.2" y="67.4">11</text>
<text x="124.2" y="70">12</text>
<text x="198.1" y="71.1">GPIO10</text>
<text x="199.3" y="68.5">GPIO9</text>
<text x="210.5" y="67.4">G1</text>
<text x="210.5" y="70">H2</text>
<text x="81.6" y="77.6">26</text>
<text x="111.8" y="73.6">GPIO10</text>
<text x="112" y="76.2">GPIO11</text>
<text x="124.2" y="72.5">13</text>
<text x="124.2" y="75">14</text>
<text x="124.2" y="77.6">15</text>
<text x="167.7" y="72.5">A3</text>
<text x="175" y="73.6">3V3_EN</text>
<text x="198.1" y="76.2">GPIO12</text>
<text x="198.3" y="73.6">GPIO11</text>
<text x="210.5" y="72.5">H3</text>
<text x="210.5" y="75">G3</text>
<text x="210.5" y="77.6">H4</text>
<text x="88.6" y="78.7">RUN</text>
<text x="111.8" y="78.7">GPIO12</text>
<text x="111.8" y="81.2">GPIO13</text>
<text x="111.8" y="83.8">GPIO14</text>
<text x="124.2" y="80.1">16</text>
<text x="124.2" y="82.7">17</text>
<text x="167.7" y="82.7">A4</text>
<text x="175" y="83.8">RUN</text>
<text x="198.1" y="78.7">GPIO13</text>
<text x="198.1" y="81.2">GPIO14</text>
<text x="198.1" y="83.8">GPIO15</text>
<text x="210.5" y="80.1">G4</text>
<text x="210.5" y="82.7">H5</text>
<text x="81.6" y="87.7">24</text>
<text x="81.6" y="85.2">25</text>
<text x="88.6" y="88.9">SWCLK</text>
<text x="88.6" y="86.3">SWDIO</text>
<text x="111.8" y="86.3">GPIO15</text>
<text x="124.2" y="85.2">18</text>
<text x="198.1" y="88.9">GPIO16</text>
<text x="210.5" y="87.7">G5</text>
<text x="81.6" y="95.4">53</text>
<text x="111.8" y="91.4">GPIO16</text>
<text x="111.8" y="93.9">GPIO17</text>
<text x="124.2" y="90.3">27</text>
<text x="124.2" y="92.8">28</text>
<text x="124.2" y="95.4">29</text>
<text x="167.7" y="95.4">B5</text>
<text x="167.7" y="92.8">B6</text>
<text x="175" y="93.9">SWDIO</text>
<text x="198.1" y="91.4">GPIO17</text>
<text x="198.1" y="93.9">GPIO18</text>
<text x="210.5" y="90.3">H6</text>
<text x="210.5" y="92.8">G6</text>
<text x="210.5" y="95.4">H7</text>
<text x="81.6" y="97.9">55</text>
<text x="81.6" y="100.4">54</text>
<text x="88.6" y="96.5">QSPI_SD0</text>
<text x="88.6" y="99">QSPI_SD1</text>
<text x="88.6" y="101.6">QSPI_SD2</text>
<text x="111.8" y="96.5">GPIO18</text>
<text x="111.8" y="99">GPIO19</text>
<text x="111.8" y="101.6">GPIO20</text>
<text x="124.2" y="97.9">30</text>
<text x="124.2" y="100.4">31</text>
<text x="167.7" y="97.9">A7</text>
<text x="175" y="96.5">SWCLK</text>
<text x="175" y="99">BOOTSEL</text>
<text x="198.1" y="96.5">GPIO19</text>
<text x="198.1" y="99">GPIO20</text>
<text x="198.1" y="101.6">GPIO21</text>
<text x="210.5" y="97.9">G8</text>
<text x="210.5" y="100.4">F8</text>
<text x="81.6" y="103">51</text>
<text x="81.6" y="105.5">52</text>
<text x="88.6" y="104.1">QSPI_SD3</text>
<text x="88.6" y="106.6">QSPI_SCLK</text>
<text x="111.8" y="104.1">GPIO21</text>
<text x="111.8" y="106.6">GPIO22</text>
<text x="124.2" y="103">32</text>
<text x="124.2" y="105.5">34</text>
<text x="198.1" y="104.1">GPIO22</text>
<text x="198.1" y="106.6">GPIO23</text>
<text x="210.5" y="103">F7</text>
<text x="210.5" y="105.5">E8</text>
<text x="81.6" y="108.1">56</text>
<text x="88.6" y="109.2">QSPI_CS</text>
<text x="111.8" y="109.2">GPIO23</text>
<text x="124.2" y="108.1">35</text>
<text x="124.2" y="113.1">36</text>
<text x="167.7" y="108.1">A5</text>
<text x="167.7" y="110.6">A6</text>
<text x="175" y="109.2">USB_DP</text>
<text x="175" y="111.7">USB_DM</text>
<text x="198.1" y="111.7">GPIO24</text>
<text x="210.5" y="110.6">E7</text>
<text x="210.5" y="113.1">D8</text>
<text x="81.6" y="115.7">47</text>
<text x="81.6" y="118.2">46</text>
<text x="88.6" y="116.8">USB_DP</text>
<text x="88.6" y="119.3">USB_DM</text>
<text x="105.5" y="119.3">GPIO26/ADC0</text>
<text x="111.8" y="114.3">GPIO24</text>
<text x="111.8" y="116.8">GPIO25</text>
<text x="124.2" y="115.7">37</text>
<text x="124.2" y="118.2">38</text>
<text x="191.9" y="116.8">GPIO26/ADC0</text>
<text x="191.9" y="119.3">GPIO27/ADC1</text>
<text x="198.1" y="114.3">GPIO25</text>
<text x="210.5" y="115.7">D7</text>
<text x="210.5" y="118.2">C8</text>
<text x="81.6" y="125.8">19</text>
<text x="105.5" y="121.9">GPIO27/ADC1</text>
<text x="105.5" y="124.4">GPIO28/ADC2</text>
<text x="124.2" y="120.8">39</text>
<text x="124.2" y="123.3">40</text>
<text x="124.2" y="125.8">41</text>
<text x="165.7" y="123.3">A1*8</text>
<text x="175" y="124.4">GND</text>
<text x="191.9" y="121.9">GPIO28/ADC2</text>
<text x="191.9" y="124.4">GPIO29/ADC3</text>
<text x="210.5" y="120.8">C7</text>
<text x="210.5" y="123.3">B8</text>
<text x="79.7" y="128.4">PAD</text>
<text x="88.6" y="129.5">GND</text>
<text x="88.6" y="126.9">TESTEN</text>
<text x="105.5" y="126.9">GPIO29/ADC3</text>
<text x="52.3" y="161.4">4</text>
<text x="113.9" y="158.8" transform="rotate(-90 113.9 158.8)">3</text>
<text x="181.3" y="156.3">8</text>
<text x="185.2" y="157.4">VCC</text>
<text x="196.4" y="157.4">IO1/MISO</text>
<text x="196.4" y="160">IO0/MOSI</text>
<text x="208.6" y="156.3">2</text>
<text x="208.6" y="158.8">5</text>
<text x="208.6" y="161.4">6</text>
<text x="52.3" y="166.5">3</text>
<text x="58.2" y="162.5">VIN</text>
<text x="58.2" y="167.6">EN</text>
<text x="65.3" y="165">VOUT</text>
<text x="75.9" y="163.9">1</text>
<text x="108.1" y="163.9">2*2</text>
<text x="201.5" y="162.5">SCK</text>
<text x="202.9" y="167.6">CS</text>
<text x="208.6" y="166.5">1</text>
<text x="50.3" y="171.5">2*2</text>
<text x="58.2" y="172.7">GND</text>
<text x="113.9" y="170.9" transform="rotate(-90 113.9 170.9)">1</text>
<text x="181.3" y="171.5">4</text>
<text x="185.2" y="172.7">GND</text>
<text x="195.9" y="170.1">IO3/HOLD</text>
<text x="198.4" y="172.7">IO2/WP</text>
<text x="208.6" y="171.5">3</text>
<text x="208.6" y="169">7</text>
</g>
</svg>
